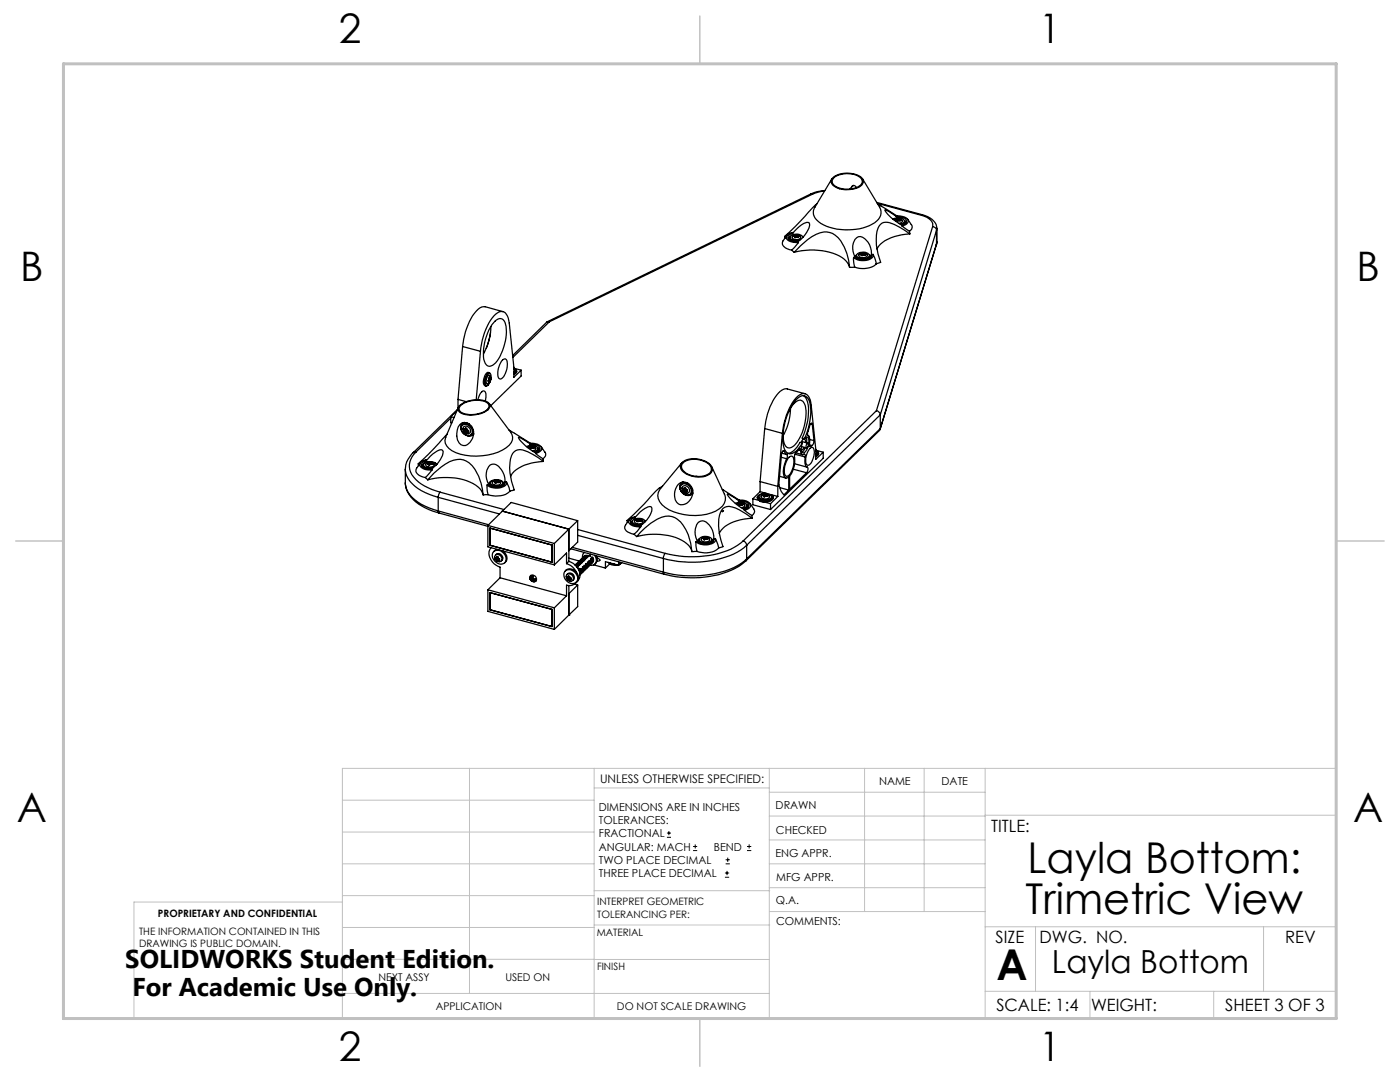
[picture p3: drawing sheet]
<svg xmlns="http://www.w3.org/2000/svg" width="279mm" height="216mm" viewBox="0 0 279 216" stroke-linecap="round" stroke-linejoin="round" font-family="sans-serif">
<g fill="none" stroke="#000" stroke-width=".2">
<path d="M133.1 167.1h.8M133.1 166.2h.8M133.5 165.8v.9M138.3 169.7h.8M138.3 168.9h.8M138.7 168.5v.8M144.7 175h.8M144.7 174.2h.8M144.8 172.4h.9M144.8 171.6h.9M145.1 173.8v.8M145.2 171.1v.9"/>
<path d="M149.1 169.7h.8M149.1 168.9h.8M149.5 168.5v.8"/>
</g>
<g fill="none" stroke="#c0c0c0" stroke-width=".2">
<path d="M68.3 159.7h50.3M93.7 153.3v44.9M118.6 153.3v49.9M118.6 157.2h34.9M153.5 153.3v49.9M153.5 158.1h43.1M172.5 153.3v28.6M184.4 153.3v28.6M196.6 153.3v49.9M68.3 180h-41.6v23.2h240v-49.9h-198.4v49.9M68.3 178.7h50.3M68.3 172.4h50.3"/>
<path d="M68.3 166h50.3M118.6 177.7h35M153.5 167.6h43.1M153.5 162.8h43.1M153.5 172.4h43.1M153.5 177.1h43.1M196.6 162.7h70.1M68.3 198.2h85.2M68.3 191.4l85.2 .1M68.3 185.1h50.3M118.6 184.6h35M153.6 181.9h43"/>
<path d="M196.6 197.8h70.1M196.6 184.9h70.1M206.7 184.9v12.9M217.5 197.8v5.4M242.2 197.8v5.4M252.2 184.9v12.9"/>
</g>
<path d="M139.7 3.2v9.5M3.1 107.9h9.6M266.7 107.9h9.5M139.7 203.2v9.6" fill="none" stroke="#c0c0c0" stroke-width=".3"/>
<path d="M12.7 12.7h254v190.5h-254z" fill="none" stroke="#c0c0c0" stroke-width=".6"/>
<g fill="none" stroke="#000" stroke-width=".25">
<path d="M161.8 38.7h.4M161.8 38.7l-52.6 25.5M162.2 38.7l-52.6 25.5M164.5 38.1l-1.2 .2-1.1 .4M164.6 38l-1.9 .3-.9 .4M166 35.7l-3.4 5.6a2.09 2.09 0 0 0 .8 3 11 11 0 0 0 11.2 .1 2.25 2.25 0 0 0 .9-3.1l-3.3-5.6M166.1 35.6a4.8 4.8 0 0 1 5.9-.1 1.26 1.26 0 0 1-.9 2 5.1 5.1 0 0 1-4.9-.6 .95 .95 0 0 1-.1-1.3zM166.4 35.5a4.5 4.5 0 0 1 5.5 .1 .95 .95 0 0 1-.4 1.5 4.6 4.6 0 0 1-5.2-.3 .94 .94 0 0 1 .1-1.3zM170 37.3a.47 .47 0 0 1 .5-.3 .47 .47 0 0 1 .4 .4M170.2 37v.1M170.3 37l-.8 .7M157 47l-.8 1.2a1.14 1.14 0 0 0 .9 1.4l.9 .3"/>
<path d="M157.7 47.2l-.3 .5M157.7 47.9l-.1-.5a1.56 1.56 0 0 0 1.8 .7M158 49.9l.5 .4M158.2 46.6l1.3-1.4a2.33 2.33 0 0 1 2-.8 1.72 1.72 0 0 1-.5 1.9l-.7 1-1.1 .9M158.2 46.6v-.1a1.02 1.02 0 0 0-1.2 1.2l.7 .5 1.6 .2M158.2 46.6l-.3 .1a.71 .71 0 0 0-.7 .8 .71 .71 0 0 0 .8 .6l1.2 .1M158.2 47.1a.85 .85 0 0 1 .9-.3 .85 .85 0 0 1 .6 .8 1.21 1.21 0 0 1-1.6-.2zM158.5 47l.1 .3M158.5 47l.2 .2M158.5 50.3a13 13 0 0 1 5.2-3.8 3.5 3.5 0 0 1 4.1 1.5 10.7 10.7 0 0 1 1.7 5.3M158.5 50.3a12.2 12.2 0 0 1 10 1.5l.7 .7 .3 .8M158.5 46.9h.1"/>
<path d="M158.5 46.9v.1M158.5 46.9v.2M158.6 47.3l.2 .1v-.1M158.6 46.9l.2 .1M158.7 47.2l-.1 .1M158.7 47.2h.2M158.7 47.2v.2M158.8 47v.2M158.8 47h.1M158.9 47v.2M159 46.8l-.4 .1M159.1 46.8l.1 .1"/>
<path d="M159.1 46.8l-.2 .2M159.1 47.1l-.2 .1M159.1 47.1h.1M159.1 46.8v.3M159.1 47l.1 .2M159.1 47l.1 .1M159.2 48.2l.1 .2M159.2 47.1h.2M159.2 46.9l.2 .2M159.2 46.9l-.1 .1M159.3 47.2l-.5 .1M159.3 48.4l-1.3 1.5"/>
<path d="M159.4 47.1l.1 .1h-.2M160.2 47.4a1.53 1.53 0 0 0-2.5 0 1.54 1.54 0 0 0 1.9 .5M160.2 47.2l.1 .1M163 40.7l-4.3 4.5-2.1 2v.4M170.4 51.4h.3M170.4 51.4l.2 1.9M170.6 53.3h-1.1M170.9 50.8l-.2 .5M171 51.5l-.1-.5a1.67 1.67 0 0 0 2.3 .5l.4-.5-.1 .5M171.1 50.6a1.78 1.78 0 0 1 2.4 .3 1.35 1.35 0 0 1-1.9 .6 .54 .54 0 0 1-.6-.2 .54 .54 0 0 1 .1-.7zM171.4 50.9a.97 .97 0 0 1 .9-.5 .97 .97 0 0 1 .8 .6 1.14 1.14 0 0 1-1.7 0v-.1M171.8 50.6l.1 .3"/>
<path d="M171.8 50.6l.2 .2M171.8 50.5h.1M171.8 50.5l-.1 .2 .1-.1M171.8 50.5v.2M171.9 50.5l.2 .1M171.9 50.9h.2M172 50.8h.2M172 50.8l-.1 .1M172 50.8v.2M172.1 50.6v.2M172.2 50.8l-.1 .1M172.2 50.8l.4 .1"/>
<path d="M172.2 50.6h-.1M172.2 50.6v.2M172.3 50.4l-.4 .1M172.3 50.4h.1M172.3 50.4l-.1 .2M172.4 50.4l.1 .1M172.4 50.7l-.2 .1M172.4 50.7h.1M172.4 50.4v.3M172.4 50.6l.1 .1M172.4 50.6v.2M172.5 50.7v.1"/>
<path d="M172.5 50.7h.2M172.5 50.5l.2 .2M172.5 50.5l-.1 .1M172.6 50.9h-.5M172.7 50.7l.1 .1-.2 .1M173.5 50.8l.3 .5M173.9 50.8a3.5 3.5 0 0 0-2.2-3.6 1.9 1.9 0 0 0-1.5 2.4l.2 1.2 .3 .6M173.9 50.8a1.04 1.04 0 0 1-1.2 1h-1.1l-.9-.4M174.2 50.8l.7 1.8M174.2 50.8h-.3M174.2 50.8a1.48 1.48 0 0 1-1.8 1.2l-1.2-.1-.8-.5M174.9 52.6a4.2 4.2 0 0 1-4.3 .7"/>
<path d="M175 40.4l9.1 2.5M175.1 40.6l8.8 2.4M175.1 40.7l3.9 2.4M178.2 43.7a1.8 1.8 0 0 1 2.3 .3 .67 .67 0 0 1-.8 .7M178.5 43.9a.94 .94 0 0 1 1.6 .3l-.2 .2-.5 .2M178.8 43.8l.1 .2M178.8 43.8l.2 .1M178.8 43.7h.1M178.8 43.7v.1M178.9 44l.2 .1M178.9 43.7h.2M179 43.3l-.2-.2a2.2 2.2 0 0 1 2.5 .9l-.3 .7-1 .4"/>
<path d="M179 43.3l-1.6-1.1-.8-.3a7.8 7.8 0 0 0 3.4 3M179 43.3l1.1 .1a.71 .71 0 0 1 .8 .6 .71 .71 0 0 1-.6 .8l-.3 .1M179 44h.2M179 43.9l-.1 .1M179 43.9v.2M179.1 43.7v.3M179.2 43.7v.3M179.2 43.7h-.1M179.3 43.6l-.4 .1M179.3 43.6l-.1 .1M179.4 43.6h.2l-.1 .2M179.4 43.8l-.2 .2"/>
<path d="M179.4 43.6h-.1M179.4 43.8l.1 .1M179.4 43.6v.2M179.5 43.8h.1M179.5 43.8v.2M179.5 43.8l.2 .1M179.6 43.7l.1 .2M179.6 44l-.5 .1M179.7 43.9v.2l-.5-.1-.1 .1M180 44.9v.2M180 45.1l1.5 1M180.5 44.7l.1-.5-.2 .3-.6 .3"/>
<path d="M180.5 44l.3 .4M181.2 43.7l.7 1.2a.92 .92 0 0 1-.4 1.2M181.5 46.1l.1 .6M181.6 46.7a12.1 12.1 0 0 0-4.7-2.4 1.9 1.9 0 0 0-1.9 1.9 11.4 11.4 0 0 0 .8 6.2l-.9 .2M181.6 46.7a8.7 8.7 0 0 0-6.2 2.4l-.4 .6M183.9 43l1.1 .4a1.68 1.68 0 0 1 1.1 1.8M184.1 42.9a3.2 3.2 0 0 1 2.9 2.7M184.1 42.9l-.2 .1M186.1 45.2a.78 .78 0 0 1 .8 .8M186.1 45.2l-11.2 36.8M186.9 48.7l-11.3 37M186.9 46l-11.2 36.8"/>
<path d="M186.9 46v2.7M187 48.3l-.1 .6v-.2M187 45.6l-.1 .4M187 48.3l-.1 .4M187 45.6v2.7M91.4 79.7l1.7 .5M91.4 79.7v1.7M92.3 69.1l3.6 1M92.3 69.1l-.9 10.6M95.4 79.8l.5-1.4a.55 .55 0 0 1 .9-.3l.2 .5-.2 1.4M95.9 70.1a12.3 12.3 0 0 1 3-7.4 1.4 1.4 0 0 1 1.5-.5 1.4 1.4 0 0 1 1 1.2l1.2 9.9v2l1.4-1.4M95.9 70.1l-.9 9.7"/>
<path d="M97.1 74.5l.3-.2 .2 .1a2.08 2.08 0 0 0-.6 2.6l-.3-.1a2.12 2.12 0 0 1 .4-2.4zM97.3 74.7l.5-.2a1.96 1.96 0 0 1-.7 2.4 1.74 1.74 0 0 1 .2-2.2zM97.4 76.9l-.4 .1M97.4 75.9l.1 .2M97.4 76h.2M97.5 76.1l.1 .1M97.5 75.9h-.1M97.5 75.9v.1M97.5 75.8l.3 .1M97.6 76v.2M97.6 76l-.1 .1M97.6 75.7l.2 .1"/>
<path d="M97.6 75.5l-.1 .4M97.6 76.2h.2M97.7 75.6h.1M97.7 75.6h-.1M97.7 75.6h.2M97.8 76.2h-.2M97.8 75.4l.1 .1M97.8 75.4v-.2l-.2 .3M97.8 76.1v.1M97.8 75.4v.1M97.8 75.9v.2M97.8 75.5h-.2l.2 .1"/>
<path d="M97.8 75.5v.1M97.8 75.8v.1M97.9 66.4l-.9 3.1M97.9 75.5l-.2-.6a1.08 1.08 0 0 0-.4 1.7l.4-.4M97.9 75.7l-.1 .5M97.9 75.7l-.1 .4M97.9 75.4v.3M97.9 75.5l-.1 .1M97.9 75.7l-.1 .1M98 65.2a11 11 0 0 1-1.5 5.4M98.8 64.1a1.14 1.14 0 0 1 1.3-.5 1.14 1.14 0 0 1 .8 1.1 9.9 9.9 0 0 1-2.3 8 1.06 1.06 0 0 1-1.1 .4 1.06 1.06 0 0 1-.8-1 9.6 9.6 0 0 1 2.1-8zM100.3 71.8a.49 .49 0 0 1 .8 .1 3.9 3.9 0 0 1-1 3.7 .59 .59 0 0 1-.7-.2 .59 .59 0 0 1-.1-.6 4.6 4.6 0 0 1 1-3z"/>
<path d="M100.4 62.2l-3.7-1a2.36 2.36 0 0 0-2 1.3 13.8 13.8 0 0 0-2.4 6.6M102.6 74.3a.45 .45 0 0 0 0-.8l.1 .1a.48 .48 0 0 1 .2 .4 .48 .48 0 0 1-.3 .4M102.6 73.5a.62 .62 0 0 1 .5 .6 .62 .62 0 0 1-.5 .6M102.6 73.5l1.4 .4M102.6 73.5v.1M102.7 73.7l.4 .5M102.9 74l-.1 .4-.2 .2M104 73.9v1.1l-6.1 6M109.6 64.2l-.5 .1-6.8 6.6M109.6 64.2l-7.3 7.1M160.3 79a3.3 3.3 0 0 1 1.1 3 14.3 14.3 0 0 1-1.3 5.4l.4 .2M160.7 78.6l-3.6-1a2.71 2.71 0 0 0-2.5 1.8 14.4 14.4 0 0 0-2 6.1"/>
<path d="M80.9 96.4a5.6 5.6 0 0 0 3.3 4.6l1.5 .7 1.9 .7M80.9 93.6a5.2 5.2 0 0 0 3.2 4.3l1.6 .7 1.8 .6M80.9 93.6v2.7a4.8 4.8 0 0 0 2.5 3.9l2.3 1.2 1.8 .6M82.5 90.3l-.7 .8a3.9 3.9 0 0 0-.9 2.5M83 90.2a3.5 3.5 0 0 0 0 5.5l1.7 1.2 1.4 .7 1.7 .6M83 90.2l-.5 .1M83.9 92.4l-.8 1.2a1.12 1.12 0 0 0 .9 1.4l.9 .3M84.5 92.8v.5M84.5 92.6l-.3 .5M84.7 92.4l-.1 .1a.59 .59 0 0 0 0 .7 .59 .59 0 0 0 .6 .3h1.1M84.9 95.3l.5 .4M85.1 92l1.3-1.4a3 3 0 0 1 1.8-.9l.1 .2a1.72 1.72 0 0 1-.4 1.8l-.7 1-1.2 .9"/>
<path d="M85.1 92l-.1-.2a1.26 1.26 0 0 0-1.2 1 2.15 2.15 0 0 0 2.4 1M85.1 92l-.4 .1a.65 .65 0 0 0-.6 .6 .65 .65 0 0 0 .5 .6l1.4 .3M85.1 92.5a.85 .85 0 0 1 .9-.3 .85 .85 0 0 1 .6 .7 1.02 1.02 0 0 1-1.7-.3zM85.3 92.4l.2 .2M85.3 92.4l.3 .1M85.4 95.7a10.2 10.2 0 0 1 5.9-4 3.6 3.6 0 0 1 3.5 2 11.1 11.1 0 0 1 1.6 5M85.4 95.7a11.9 11.9 0 0 1 10 1.5 2.83 2.83 0 0 1 1 1.5M85.4 92.3h.1M85.4 92.3l-.2 .1h.1M85.4 92.3v.1M85.4 92.3l.3 .1M85.5 92.6l.2 .1"/>
<path d="M85.6 92.6h.2M85.6 92.5l-.1 .1M85.6 92.5v.2M85.7 92.4v.2M85.8 92.6h.3M85.8 92.3v.3M85.8 92.3l-.1 .1M85.9 92.2l-.5 .1M85.9 92.2h.1M85.9 92.2l-.1 .1M85.9 92.2l.2 .1M85.9 92.5h.1"/>
<path d="M85.9 92.5l-.2 .2M85.9 92.2v.3M86 92.4v.1M86 92.4v.2M86 93.6l.2 .2M86 92.5v.1M86 92.5h.3M86.1 92.3l.2 .2M86.1 92.3l-.1 .1M86.1 92.6l-.4 .1M86.2 93.8l-1.3 1.5M86.3 92.5l.1 .1h-.3"/>
<path d="M86.8 92.4l.3 .3M87.1 92.8a1.36 1.36 0 0 0-1.9-.6 .59 .59 0 0 0-.7 .5 .59 .59 0 0 0 .7 .6h1.3M87.1 92.6l.1 .1M87.5 99.2v2.8M87.5 99.2l12.2 3.4M87.8 98.2l-.2 .5-.1 .5M87.8 98.2l12.8 3.5M89.2 86.6l-3.7 4-2 1.9v.4M90 83.1v1.2l.2 .1M90 83.1l.6 .2M90 83.4l-7 6.8M91.2 81.9l-1.2 1.2"/>
<path d="M91.3 81.7l-8.8 8.6M91.8 84.7a1.64 1.64 0 0 1 2.7 1.1 2.43 2.43 0 0 1-2.1 3.1 2.39 2.39 0 0 1-1.1-3.1zM91.8 80.9a5.5 5.5 0 0 1 5.6-.6 .94 .94 0 0 1 .4 .9 .94 .94 0 0 1-.7 .8 5.7 5.7 0 0 1-5.3 .3 .87 .87 0 0 1 0-1.4zM92 80.9a5 5 0 0 1 5.4-.4 .91 .91 0 0 1-.4 1.5 5.1 5.1 0 0 1-5.2 .1 .79 .79 0 0 1 .2-1.2zM92.2 84.9a1.3 1.3 0 0 1 1.6 .2 1.3 1.3 0 0 1 .2 1.6 1.35 1.35 0 0 1-1.5-.2 1.35 1.35 0 0 1-.3-1.6zM92.3 84.8a1.4 1.4 0 0 0 .1 1.7 1.4 1.4 0 0 0 1.7 .2M92.3 84.8a1.4 1.4 0 0 1 1.6 .2 1.4 1.4 0 0 1 .2 1.7M92.4 85.6a.97 .97 0 0 0 1.1 .9M92.4 85.6a.74 .74 0 0 1 .7-.6 .74 .74 0 0 1 .7 .6 .61 .61 0 0 1-.3 1M92.4 85.5v.1M92.5 85.9h.1M92.6 85.9l.3 .4"/>
<path d="M92.6 85.7l-.1 .2M92.6 85.9l.2 .1M92.6 85.8l.4 .1M92.6 85.7v.1M92.6 85.8l-.1 .1M92.7 84.3a1.07 1.07 0 0 0-.7 1.5M92.8 86l.1 .1M92.9 85.5l-.3 .2M92.9 86.1v.3M92.9 86.4h.2M93 85.9h.1M93 85.9l-.2 .1"/>
<path d="M93 86.3h.1M93 85.4l-.2 .4-.2-.1M93 85.9v.4M93 85.9l-.1 .2M93 86.3l-.1 .1M93.1 85.6l.3 .3M93.1 85.6v-.1l-.2-.1v.3M93.1 85.6v.2l.3 .1M93.1 86.1v.3M93.2 86.1h.2M93.2 86.1h-.1M93.3 86h.2"/>
<path d="M93.3 86l-.2 .1M93.3 86l-.1 .1M93.4 86.1l-.3 .3M93.4 85.9l.1 .3-.1-.1M93.7 84.6h-.1a1.01 1.01 0 0 0-1.3 .2M94.5 86.1l-.1 .4-.3 .2M94.5 86.6v.1a1.1 1.1 0 0 1-1.2 .3M97.2 96.8v1.1l.2 .8M97.4 98.7h-1M97.6 96.7l-.4 .1M97.6 80.5l4.3 5.8a2.06 2.06 0 0 1-.9 3.1 11.6 11.6 0 0 1-10.8 .5 2 2 0 0 1-1.2-2.6l2.5-6M97.7 96.4l.1 .5"/>
<path d="M97.8 96.2l-.3 .5M97.9 96.2a1.78 1.78 0 0 1 2.5 .1 1.43 1.43 0 0 1-2.2 .5 .51 .51 0 0 1-.3-.6zM98 96a.46 .46 0 0 0-.3 .4 .46 .46 0 0 0 .2 .4 2.04 2.04 0 0 0 2.5-.2v-.4l-.3-.2M98.4 96.1a.98 .98 0 0 1 1.5 .3 1.1 1.1 0 0 1-1.7 0zM98.6 96l.2 .2M98.6 96l.3 .1M98.7 95.9l-.2 .1h.1M98.7 95.9v.1M98.7 95.9h.1M98.7 95.9l.3 .1M98.9 96.1l-.2 .2h.3M98.9 96.2h.1"/>
<path d="M98.9 96.1v.3M99 96h.1M99 96v.2M99.1 96.2h.3M99.1 96.2h-.1M99.1 96v.2M99.2 95.8l-.5 .1M99.2 95.8l.2 .1M99.2 95.8l-.1 .2M99.2 96.1h.1M99.2 96.1l-.2 .2M99.2 95.8v.3"/>
<path d="M99.3 96v.1M99.3 96v.2M99.3 96.1v.1M99.3 96.1h.3M99.4 95.9l.2 .2M99.4 96.2l-.4 .1M99.4 95.9h.1M99.4 95.9l-.1 .1M99.6 96.1l-.1 .2-.1-.1M100.4 96.2l.2 .5M100.4 96.4l-.1 .5M100.8 96.2a3.6 3.6 0 0 0-2.2-3.6h-.4a2.62 2.62 0 0 0-.9 3.6l.3 .5"/>
<path d="M100.8 96.2a1.51 1.51 0 0 1-2 1l-.7-.2-.5-.3M101.1 96.1l.5 1.2 .1 .7M101.1 96.1l-.3 .1M101.1 96.1a.98 .98 0 0 1-1 1.2 3.1 3.1 0 0 1-2.9-.5M101.6 85.8l4.3 2.7M101.7 98a4.2 4.2 0 0 1-4.3 .7M105.1 89.1a1.87 1.87 0 0 1 2.3 .3 .67 .67 0 0 1-.9 .7M105.3 89.3a.96 .96 0 0 1 1.7 .2l-.2 .3-.6 .2M105.6 89.2l.2 .2M105.6 89.2l.3 .1M105.7 89.1l-.1 .1M105.7 89.1v.1"/>
<path d="M105.8 89l-.1 .1M105.8 89l.2 .1M105.8 88.7l-.1-.2a2.15 2.15 0 0 1 2.4 .9 1.29 1.29 0 0 1-1.2 1.1M105.8 88.7l-1.8-1.3-.5-.1a8.1 8.1 0 0 0 3.4 3M105.8 88.7l1.2 .1a.71 .71 0 0 1 .8 .6 .71 .71 0 0 1-.6 .8l-.3 .1M105.9 89.4h.1M105.9 89.3l-.1 .1M105.9 89.3v.2M106 89.4h.4M106 89.1h.1M106 89.1v.3M106.1 89.1v.3l.2-.2"/>
<path d="M106.1 89.4l-.2 .1-.1-.1M106.2 89h-.4M106.2 89h.1M106.2 89l-.1 .1M106.3 89h.1M106.3 89.2h.1M106.3 89v.2M106.3 89.1l.1 .1M106.3 89.1v.3M106.4 89.2v.2M106.4 89.2l.2 .1M106.4 89l.2 .3"/>
<path d="M106.4 89.4l-.4 .1M106.4 89l-.1 .1M106.6 89.3l-.1 .2-.1-.1M106.9 90.3v.2M106.9 90.5l1.5 1M107.4 90.1l.1-.5a.72 .72 0 0 1-.8 .6M107.4 89.4l.3 .5M108 89.1l.8 1.1a.95 .95 0 0 1-.4 1.3M108.4 91.5v.6M108.4 92.1a11.3 11.3 0 0 0-4.6-2.4 1.98 1.98 0 0 0-1.9 1.9 10.3 10.3 0 0 0 .7 6.2l-.9 .2M108.4 92.1a8.5 8.5 0 0 0-6.2 2.4l-.3 .6M132.2 97a9.6 9.6 0 0 0-2.9 2.8l-4.2 4.1 .1 .3"/>
<path d="M135.4 96.6a1.83 1.83 0 0 1 2.1 0 1.83 1.83 0 0 1 .8 2 2.23 2.23 0 0 1-2.9 1.9 2.79 2.79 0 0 1 0-3.9zM135.9 96.8a1.3 1.3 0 0 1 1.6 .2 1.3 1.3 0 0 1 .2 1.6 1.35 1.35 0 0 1-1.5-.2 1.35 1.35 0 0 1-.3-1.6zM136 96.7a1.39 1.39 0 0 0 .1 1.7 1.39 1.39 0 0 0 1.7 .2M136 96.7a1.4 1.4 0 0 1 1.6 .2 1.4 1.4 0 0 1 .2 1.7M136.1 92.4l-4.3 5.1a2.24 2.24 0 0 0 .3 3.2 10.6 10.6 0 0 0 8.9 1.9 4.5 4.5 0 0 0 3.7-2.7l-.1-1.2-2.5-5.5M136.1 97.4a.84 .84 0 0 0 .5 .9 .84 .84 0 0 0 1-.3 .88 .88 0 0 0-.4-.9 .88 .88 0 0 0-1.1 .1v.3M136.2 92.3a4.6 4.6 0 0 1 5.8 .7 1.43 1.43 0 0 1-1.2 2 4.9 4.9 0 0 1-4.8-1.3 1.11 1.11 0 0 1 .2-1.4zM136.2 97.8h.1M136.3 97.8l.3 .4M136.3 97.6l-.1 .2M136.3 97.6h.3M136.3 97.8l.2 .1"/>
<path d="M136.3 92.3a4.3 4.3 0 0 1 5.4 .7 1.31 1.31 0 0 1-1.1 1.9 4.1 4.1 0 0 1-4.5-1.4 1.03 1.03 0 0 1 .2-1.2zM136.3 97.6l.4 .1M136.3 97.6h.1M136.4 96.1a1.09 1.09 0 0 0-.7 1.6M136.5 97.9l.1 .1M136.6 97.4l-.3 .2M136.6 98v.2M136.6 98.2h.2M136.7 97.7v.1M136.7 97.7l-.2 .2M136.7 98.1h.1M136.7 97.3l-.1 .3"/>
<path d="M136.7 97.8v.3M136.7 97.8l-.1 .2M136.7 98.1l-.1 .1M136.8 97.5l.3 .3M136.8 97.5v-.1l-.2-.1v.3M136.8 97.5v.2l.3 .1M136.8 98v.2M136.9 98h.2M136.9 98h-.1M137.1 97.8l.1 .1M137.1 97.8l-.3 .2M137.1 97.8l-.2 .2"/>
<path d="M137.1 98l-.3 .2M137.1 97.8v.2M137.4 96.5l-.7-.2-.5 .1-.2 .3M138.2 97.5v.6l-.4 .5M138.3 98.4l-.2 .2a1.2 1.2 0 0 1-1.3 .2M138.9 95l.3 .1M144.1 97.6l3.5 2.2M147.5 100l-.1-.2a2.21 2.21 0 0 1 2.4 1 1.21 1.21 0 0 1-1.2 1M147.5 100l-1.7-1.2-.7-.2a9.2 9.2 0 0 0 3.4 3M147.5 100l1.5 .2a.65 .65 0 0 1 .5 .7 .65 .65 0 0 1-.6 .6l-.4 .1M150.2 99.5l1.5 .4M150.2 99.5v1.2l3.6 1"/>
<path d="M151.4 99.2a1.69 1.69 0 0 0 2.3 .5l.4-.5a.8 .8 0 0 1-1 .9 1.21 1.21 0 0 1-1.7-.9zM151.5 98.9l-.4 .5M151.7 98.8a1.78 1.78 0 0 1 2.3 .2 1.12 1.12 0 0 1-1.5 .8l-.6-.2a.47 .47 0 0 1-.4-.4 .47 .47 0 0 1 .2-.4zM151.7 99.9v.1l.7 .2v-.1M151.7 98.1l1.4 .4a1.5 1.5 0 0 0-2 .9l.6 .5M151.7 96.1l3.5 .9M151.7 96.1v2M151.7 98.1l-1.5 1.4M152 98.8a1.01 1.01 0 0 1 1.6 .3 1.1 1.1 0 0 1-1.7 .1zM152.3 98.8l.1 .2M152.3 98.8l.2 .1M152.3 98.7h.1"/>
<path d="M152.3 98.7v.1M152.4 99v.1h.2l.2-.1h.3M152.4 98.7h.2M152.5 99h.1M152.5 98.9l-.1 .1M152.5 98.9v.2M152.6 98.7h.1M152.6 98.7v.3M152.6 85.5l3.5 1M152.6 85.5l-.9 10.6M152.7 99h-.1M152.7 98.7v.3"/>
<path d="M152.8 98.6l-.4 .1M152.8 98.6l-.1 .1M152.9 98.6h.2M152.9 98.6h-.1M152.9 98.8l-.2 .2M152.9 98.8h.1M152.9 98.6v.2M153 98.7v.1M153 98.7v.3M153 98.8v.2M153 98.8l.2 .1M153.1 98.6l.1 .3"/>
<path d="M153.1 99l-.5 .1M153.1 98.6l-.1 .1M153.2 98.9v.2l-.1-.1M154 98.9l.3 .5M155.2 99.1l-1.4-.4a.62 .62 0 0 1 .5 .6 .62 .62 0 0 1-.5 .6l-.7 .2h-.7M155.2 99.1l-1.4 1.4M155.2 97v2.1M155.6 95l1.2 .4M155.6 97.3l1.8 .5M155.9 91.2l1.1 .3M156 90.4l1 .3M156.1 86.5a12.8 12.8 0 0 1 3.1-7.4 1.4 1.4 0 0 1 1.5-.5 1.4 1.4 0 0 1 1 1.2l1.1 9.8v2.1l1.5-1.5"/>
<path d="M156.1 86.5l-.9 10.5M156.3 90h.2M156.5 90l.5 .7M156.5 90l-.3 .1-.2 .5-.6 6a3.3 3.3 0 0 0 1.1 2.1l.9-.9M157 91.5a4.1 4.1 0 0 0-.4 3.8 .57 .57 0 0 0 .8-.1v2.6M157 90.7l.1 .1-.1 .7M157.4 82.2a3.6 3.6 0 0 1 2.3-2.4 1.96 1.96 0 0 1 1.2 2.2 10.2 10.2 0 0 1-2.5 7 1.08 1.08 0 0 1-1.1 .4 1.08 1.08 0 0 1-.8-1l-.2-1.4 .1-1.1M157.5 91.2a.49 .49 0 0 1 .8 .1 3.9 3.9 0 0 1-1 3.7h-.2a.92 .92 0 0 1-.6-1.2l.4-1.7zM157.8 81.5a11 11 0 0 1-1.5 5.4M158.3 93.6l2.7 .7M158.6 92.5l2.5 .7M158.6 90.6l2.1 .6"/>
<path d="M158.8 90.3l1.4 .4M159.4 89.8l.3 .1M159.6 89.6h.1M159.7 89.6v.3M159.7 89.6h-.2l-.4 .5a1.39 1.39 0 0 0-.5 1.6 5.5 5.5 0 0 1-1 3.3v2.6l3.4-3.3M159.7 89.9l.2 .7 .3 .1h.5v.5M159.9 88.3l.5-.7 .3 .2 .1 .5M159.9 89.1l1.1 .3M160 88.1l1.2 .3M160.1 88.4l-.2 1.4a.51 .51 0 0 0 .4 .6l.6-.4 .4-.9M160.1 88.4l-.4-.1a3.4 3.4 0 0 1-2.5 2.2M160.5 89.3l-.3 .3-.3 .1"/>
<path d="M160.5 87.6a.49 .49 0 0 1 .7-.3l.2 .6-.1 .9M160.5 87.6a11.6 11.6 0 0 0 1-7.6 1.34 1.34 0 0 0-1.1-1.1 1.34 1.34 0 0 0-1.4 .8 11.7 11.7 0 0 0-2.4 9.9 1.26 1.26 0 0 0 .9 1 1.26 1.26 0 0 0 1.3-.5l1.3-1.7M160.7 91.2a2.02 2.02 0 0 0 .3 2h.1M160.7 89.3l-.3 .6-.3 .3M160.9 87.2l.1 1.2M161.1 88.5l.2-.1 .1 .6-.4 .4-.1-.1v-.4zM161.1 93.2a1.07 1.07 0 0 1-.1 1.1M161.5 88.8l.6 .1M161.6 89h.2M161.6 87.7l.9 .2M161.6 89.5l.4-.2a1.03 1.03 0 0 1 .5 1.3 2.71 2.71 0 0 1-1.2 2.3 .99 .99 0 0 1-.5-1.4l.3-1.2zM161.7 84.6l.4 .1"/>
<path d="M162.1 88.9l-.3 .1M162.1 84.7l-.2-.2a3.8 3.8 0 0 0-.7 2.3l.3 .5v1.4l.1 .3h.2M162.1 84.7l.4 3.2M162.5 87.9l-.2 .6-.2 .4M162.8 90.7a.4 .4 0 0 0 .3-.4 .4 .4 0 0 0-.3-.4 .46 .46 0 0 1 .3 .5 .46 .46 0 0 1-.3 .4M162.9 89.9a.65 .65 0 0 1 .5 .6 .65 .65 0 0 1-.6 .6M162.9 89.9l1.4 .3M162.9 89.9h.1M163 90.1l.4 .4M163.1 90.3v.5l-.3 .3M164.3 90.2v1.2l-10.5 10.3M174.9 82a.92 .92 0 0 1 .8 .8"/>
<path d="M174.9 82l-26.6 25.9M175.7 85.5l-.2 .4-26.6 26M175.7 82.8l-26.7 26M175.7 82.8v2.7M175.7 85.5l-26.7 26M87.5 102l.1 .4M87.5 102l10 2.7M87.6 102.4l9.8 2.6M97.4 104.8l13.2 3.6M97.4 104.8v4.3l13.2 3.6M97.4 117.7v4.3l13.2 3.6M97.4 117.7l13.2 3.6"/>
<path d="M97.8 105.4l12.4 3.4v3.4l-12.4-3.4zM97.8 118.3l12.4 3.3v3.4l-12.4-3.3zM98 109.3a2.37 2.37 0 0 0 1 3.4l.8 .5v2.1M98.5 110.1a1.64 1.64 0 0 1 1.9 .2 1.64 1.64 0 0 1 .4 2 1.63 1.63 0 0 1-2-.3 1.63 1.63 0 0 1-.3-1.9zM98.8 111.5l.3 .2M98.9 110.8a.82 .82 0 0 1 1 .1 .82 .82 0 0 1 0 1.1 .86 .86 0 0 1-.9-.2 .86 .86 0 0 1-.1-1zM98.9 110.8a.81 .81 0 0 1 1.2 0 .81 .81 0 0 1-.1 1.1M99 111.4l-.2 .1M99.1 111.4a.18 .18 0 0 1 0-.3 .18 .18 0 0 1 .3 .1 .18 .18 0 0 1 0 .2v.1a.18 .18 0 0 1 .3 .2 .17 .17 0 0 1-.3 .1M99.1 111.4l-.3-.1v.2M99.1 111.7v.2M99.1 111.4h.2"/>
<path d="M99.2 109.6l-.7 .5M99.3 111.1l-.2 .3M99.3 111.4v.3M99.3 111.7h.1M99.3 111.4l-.2 .3M99.3 111.7l-.2 .2M99.4 111.8v.2l-.3-.1M99.7 111.5l-.3 .3M99.8 115.3l13.3 3.6M99.8 115.3l-2.4 2.4M100.3 102h.1M100.3 102l1.7-1.7 13.3 3.6"/>
<path d="M100.3 102l13.2 3.6M100.3 102l-2.9 2.8M100.4 109.9a1.45 1.45 0 0 1 .3 2.4M105.8 115.5l.4 .5M105.8 115.5a.6 .6 0 0 1 .3-.8 .6 .6 0 0 1 .8 .3 .6 .6 0 0 1 .1 .9 .6 .6 0 0 1-.8 .1M105.8 115.5l.2 .2M105.9 115.3v.1M105.9 115.4l.4 .1M105.9 115.4l-.1 .1M105.9 114.8v.1M106 115.7l.2 .3M106 115.4l.2-.5 .3 .1-.2 .5h.6v.3h-.6"/>
<path d="M106 115.4l-.2-.2v.3M106.3 115v.2l-.3 .2M106.3 115.5v.4M106.3 115.9h.1M106.3 115.9l-.1 .1M106.3 115.5l-.3 .2M106.3 115.8l.2 .3-.3-.1M106.9 115.7l-.3-.1-.3 .2M107 115.9v.1M110.6 108.4v4.3M112.7 114a1.63 1.63 0 0 1 2 .2 1.63 1.63 0 0 1 .3 1.9 1.63 1.63 0 0 1-1.9-.2 1.63 1.63 0 0 1-.4-1.9zM112.8 113.9a1.59 1.59 0 0 1 1.7-.2 1.59 1.59 0 0 1 1 1.4 1.92 1.92 0 0 1-2.4 1.7v2.1"/>
<path d="M113.1 112.5a3.2 3.2 0 0 1 1.9 1.7M113.1 112.5v-2.2l-2.5 2.4M113.1 118.9l-2.5 2.4M113.1 114.7a.84 .84 0 0 1 1.1 .1 .84 .84 0 0 1 0 1.1 .87 .87 0 0 1-1-.2 .87 .87 0 0 1-.1-1zM113.1 115.4l.2 .1M113.1 114.7a.83 .83 0 0 1 1.3-.1 .83 .83 0 0 1-.1 1.2M113.3 115.3l-.2 .1M113.3 115.3a.2 .2 0 0 1 .1-.3 .2 .2 0 0 1 .3 .1 .2 .2 0 0 1-.1 .3 .2 .2 0 0 1 .3 0 .2 .2 0 0 1 0 .2 .2 .2 0 0 1-.3 0M113.3 115.3l-.2-.2v.3M113.3 115.5l.1 .3M113.4 115.3h.2M113.5 112a2.88 2.88 0 0 1 2.1 3.5l-.8 .9"/>
<path d="M113.5 111.4l2.1 .5M113.5 105.6v6.4M113.5 116.8v5.9M113.5 112l-.4 .5M113.5 105.6l-2.9 2.8M113.6 115l-.3 .3M113.6 115.3v.3M113.6 115.6h.1M113.6 115.3l-.3 .2M113.6 115.6l-.2 .2M113.6 115.6l.1 .3-.3-.1M113.9 109.5l18.6 5.1"/>
<path d="M114 115.4l-.4 .2M114.2 109.2l18.2 5M114.6 116.6l.7 .1M114.9 112.9l.5 .1M115.1 112.6v.2M115.1 112.9l.1 .3 .2-.2M115.1 113.2l.6 .3M115.2 112.6v.2M115.3 113v.1M115.3 103.9l-1.8 1.7M115.3 103.9v4.3l-1.8 1.7M115.3 116.7v4.3l-1.8 1.7"/>
<path d="M115.3 116.7l-1.8 1.8M115.3 105.7l17.5 4.7M115.3 106.8l17.1 4.6M115.4 112.3v.1M115.4 112.6l.1 .3M115.6 112.3l-.1 .2M115.6 112.6v.1M115.7 113.5l-.2 .2M115.7 113.5l.2 .7M115.7 112.7l-.2 .2M115.7 112v.1M115.7 112.7a.59 .59 0 0 0-.8 0"/>
<path d="M115.8 112.3l.1 .2M115.8 114.5h.1M115.9 113.7l.1 .1M115.9 111.9v.2M115.9 114l.1 .1M115.9 113.5l.1 .6-.3 .4M115.9 114.2h.1M115.9 112l.3 .1M115.9 113.5l.2 .6-.4 .6M115.9 114.3h.1M115.9 112.3l.1 .1M115.9 114.2l-.2 .2"/>
<path d="M115.9 114.2l-.2 .4M116 111.8l.2-.2 .6 .1-.3 .2M116 113.7l-.2 .1M116 113.7h.3M116.1 112.4l-.3 .2-.5-.2-.4 .2-.1 .2 .7 .1M116.1 111.7v.1M116.1 111.9l.1 .3M116.1 112.4l-.6-.1-.2 .1M116.1 113.8h.2M116.1 114.2h.1M116.2 113.4l.1 .1M116.2 113.1l.3 .8-.5 .5"/>
<path d="M116.2 111.6v.2M116.2 113.2a.9 .9 0 0 1-.1 1M116.2 112l.1 .1M116.3 114h-.2M116.3 113.3l-.3 .3M116.3 111.6l.2 .3a.69 .69 0 0 0-1.1 .2M116.4 112l-.3 .3-.2-.2a.59 .59 0 0 0-.8 .4M116.4 113.3l.3 .1M116.4 112l-.5-.1-.3 .2M116.4 111.3v.1M116.4 113.5h.3M116.5 111.6l.1 .3"/>
<path d="M116.5 110.3l-.3 1M116.5 113.1h.2M116.6 112.8a.87 .87 0 0 1-.1 1.1v-.1M116.6 111.3v.2M116.6 112.8l.2 .6-.4 .7M116.6 113.7h-.1M116.6 111.6v.2M116.6 113l-.3 .3M116.7 113l.3 .1M116.8 113.2h.2M116.8 111.6l-.3-.1a.59 .59 0 0 0-.7 .3M116.8 113.5h.1"/>
<path d="M116.9 112.8h.1M116.9 112.5l.2 .8-.4 .4M116.9 112.5a.98 .98 0 0 1-.1 1.1M116.9 113.3l-.1 .1M116.9 112.7l-.2 .3M117.1 112.7h.2M117.1 111.4l-.3 .2M117.1 111.4a.59 .59 0 0 0-.8 0M117.1 112.9h.2M117.1 113.2a1.02 1.02 0 0 0 .2-1.1l.1 .4v.4l-.3 .5M117.1 113.2h.1M117.1 112.5l.2 .1"/>
<path d="M117.2 111l-.1 .2M117.2 112.4l.1 .1M117.3 113h-.2M117.3 111v.2M117.3 112.4l-.3 .2M117.4 112.4h.3M117.4 111l-.2 .3-.4-.2a.59 .59 0 0 0-.7 .4M117.4 110.9a.7 .7 0 0 1 .7 .9M117.4 111.1l-.5-.2-.3 .2M117.4 112.9h.1M117.4 112.5h.3M117.5 110.9l-.3-.1a.59 .59 0 0 0-.7 .4"/>
<path d="M117.6 111.8l.2 .6-.1 .4-.3 .3M117.6 111.9a.9 .9 0 0 1-.2 1M117.6 112.7h-.2M117.6 112l-.3 .3M117.8 110.6v.1M117.9 111.8h.1M117.9 111.5a.87 .87 0 0 1-.1 1.1v-.1M117.9 112.4h-.1M118.1 111.8h.1M118.1 111.8l-.4 .1h.3M118.1 111.5l-.1 .2M118.3 111.2a.98 .98 0 0 1-.2 1.1"/>
<path d="M118.3 111.2l.1 .3v.5l-.4 .4M118.5 112.7l2.3 .6M118.7 110.8a1.14 1.14 0 0 1 .2 1.4 1.14 1.14 0 0 1-1.2 .6l.4-.5-.2-.8M119 110.9l.1 .1a1.2 1.2 0 0 1-.4 1.5M119.1 111.3a.49 .49 0 0 1 .5 .6l-.5 .1M121.4 112.2a1.71 1.71 0 0 0 1.9 .5M121.7 112.5l-.9 .8M121.7 112.3l.9 .3M123.5 112.1v.7M123.5 112.8l-2.7-.7v1.2M124 112.3l-.5 .5M124.1 112.3l-.4 .3"/>
<path d="M125.6 103.7l-.8 1.2a1.06 1.06 0 0 0 .9 1.4l.8 .3M126.2 103.9l-.3 .5M126.2 104.7l-.1-.6a1.56 1.56 0 0 0 1.9 .7M126.5 106.6l.6 .5M126.8 103.3l1.4-1.5a2.02 2.02 0 0 1 1.7-.7 1.33 1.33 0 0 1-.1 1.6l-.7 1-1.4 1.2M126.8 103.3l-.1-.1a1.2 1.2 0 0 0-1.3 1 2.2 2.2 0 0 0 2.5 .9M126.8 103.3a.78 .78 0 0 0-.8 .4 .78 .78 0 0 0 0 .8l.6 .3 1.1 .1M126.8 103.8a.94 .94 0 0 1 1.5 .3 1.08 1.08 0 0 1-1.7 0zM127 103.8l.1 .2M127 103.8l.3 .1M127 103.6h.1M127 103.6v.2"/>
<path d="M127.1 107.1a11.2 11.2 0 0 1 5.7-4.1 3.5 3.5 0 0 1 3.5 1.8 9.8 9.8 0 0 1 1.8 5.3M127.1 107.1a12.6 12.6 0 0 1 9.5 1 3.1 3.1 0 0 1 1.5 2M127.1 103.6l.3 .1M127.3 103.9l.1 .1M127.3 103.9l-.2 .1M127.3 103.9v.2M127.4 103.7v.3M127.5 103.6v.3M127.5 103.6l-.1 .1M127.5 103.9l-.2 .2-.2-.1M127.6 103.5l-.5 .1M127.6 103.5h.1"/>
<path d="M127.6 103.5l-.1 .1M127.6 103.5l.2 .1M127.6 103.8l-.1 .1M127.6 103.8h.1M127.6 103.5v.3M127.7 103.7v.2M127.7 103.7v.1M127.7 104.9l.2 .2M127.7 103.8h.3M127.8 103.6l.2 .2M127.8 104h-.4M127.8 103.6h.1"/>
<path d="M127.8 103.6l-.1 .1M127.9 105.1l-1.4 1.5M128 103.8l-.1 .2h-.5M128.8 104.1a1.61 1.61 0 0 0-2.5-.2 .76 .76 0 0 0 .9 .8l1-.1M128.8 103.9v.1M132.4 114.2l.1 .4M132.4 111.4v2.8M132.8 110.4l-.4 .6v.4M138.9 108.1l.2 1.9M139.1 110l-1 .1M139.2 108.1h-.3M139.5 107.6l-.3 .4"/>
<path d="M139.5 108.3l-.1-.5a1.7 1.7 0 0 0 2.7 0l-.1 .5M139.7 107.4a1.78 1.78 0 0 1 2.3 .2 1.32 1.32 0 0 1-1.8 .7 .62 .62 0 0 1-.6-.8zM140.1 107.4a.96 .96 0 0 1 1.5 .3 1.14 1.14 0 0 1-1.7 0zM140.3 107.4l.1 .2M140.3 107.4l.2 .1M140.3 107.2h.1M140.3 107.2v.2M140.4 107.6h.3M140.4 107.2l.3 .1M140.5 107.5l.2 .1M140.5 107.5l-.1 .1M140.5 107.5v.2"/>
<path d="M140.7 107.3h.1M140.7 107.3v.3M140.8 107.5l-.1 .1M140.8 107.3v.2M140.9 107.2h-.5M140.9 107.2l-.1 .1M140.9 107.1l.2 .1M140.9 107.1v.1M140.9 107.1l.1 .4M141 107.4l-.2 .1M141 107.4v.2M141 107.4l.3 .1"/>
<path d="M141.1 107.2l.2 .3M141.1 107.6h-.4M141.1 107.2l-.1 .2M141.3 107.5l-.1 .1h-.1M142.1 107.6l.2 .4M142.5 107.6a3.6 3.6 0 0 0-2-3.6 1.43 1.43 0 0 0-1.7 1.5 3.6 3.6 0 0 0 .4 2.6M142.5 107.6a1.51 1.51 0 0 1-2 .9l-.8-.1-.5-.3M142.8 107.5l.6 1.8M142.8 107.5l-.3 .1M142.8 107.5a.99 .99 0 0 1-1.1 1.1 3.2 3.2 0 0 1-2.8-.5M143.4 109.3a4.2 4.2 0 0 1-4.3 .7M144.1 102.1l.3-.2z"/>
<path d="M146.8 100.4a1.87 1.87 0 0 1 2.2 .4l-.1 .3-.7 .4M147 100.6a.97 .97 0 0 1 1.7 .3l-.3 .2-.5 .2M147.3 100.5l.2 .2M147.3 100.5l.3 .1M147.4 100.4h.1M147.4 100.4l-.2 .1h.1M147.4 100.4v.1M147.4 100.4h.2M147.5 100.7l-.1 .1h.3M147.6 100.7h.1M147.6 100.6l-.1 .1M147.6 100.6v.3"/>
<path d="M147.6 100.4h.2M147.6 100.4v.3M147.8 100.7h.3M147.8 100.7h-.2M147.8 100.4v.3M147.9 100.3l-.5 .1M147.9 100.3l.2 .1M147.9 100.3l-.1 .1M147.9 100.5l-.2 .3M147.9 100.5l.1 .1M147.9 100.3v.2M148 100.5h.1"/>
<path d="M148 100.5v.2M148 100.5l.3 .1-.2 .1M148.1 100.4l.1 .2M148.1 100.4l-.1 .1M148.1 100.7l-.4 .1M148.3 107.9a15.7 15.7 0 0 1-10.8 3.2l-1.9-.2-2.8-.5M148.3 107.9a.95 .95 0 0 1 .7 .9M148.5 101.6l.1 .2M148.6 101.8l1.4 1.1M148.9 111.9a15.4 15.4 0 0 1-10.2 3.4l-3.8-.2-2.4-.5M149 108.8a14.8 14.8 0 0 1-9.3 3.3l-4.3-.1-3-.6M149 111.5a15.7 15.7 0 0 1-10.4 3.4l-3.2-.1-3-.6"/>
<path d="M149 111.5l-.1 .4M149 108.8v2.7M149 101.4l.2-.5-.2 .3-.7 .3M149.1 100.7l.2 .5M149.7 100.5l.8 1.1a.85 .85 0 0 1-.5 1.3M150 102.9l.1 .5M150.1 103.4a10.3 10.3 0 0 0-4.6-2.4 1.9 1.9 0 0 0-1.9 1.9 10.7 10.7 0 0 0 .7 6.2l-.9 .2M150.1 103.4a8.5 8.5 0 0 0-6.2 2.4l-.4 .6M152.4 100.1l1.4 .4M153.8 100.5v1.2M110.6 121.3v4.3M113.5 122.7h.1"/>
<path d="M113.5 122.7l-2.9 2.9"/>
</g>
<g font-size="8.5">
<text x="205.1" y="174.2">Layla Bottom:</text>
<text x="204.7" y="182.3">Trimetric View</text>
<text x="198.9" y="195.5">A</text>
</g>
<g font-size="8.1">
<text x="67.6" y="8.5">2</text>
<text x="207.3" y="8.5">1</text>
<text x="4" y="56.2">B</text>
<text x="270.7" y="56.2">B</text>
<text x="3.3" y="164.1">A</text>
<text x="270" y="164.1">A</text>
<text x="67.6" y="211.7">2</text>
<text x="207.3" y="211.7">1</text>
</g>
<text font-size="6.3" x="209.9" y="194.1">Layla Bottom</text>
<g font-size="5.1">
<text x="25" y="193.2">SOLIDWORKS Student Edition.</text>
<text x="26.4" y="198.8">For Academic Use Only.</text>
</g>
<g font-size="3.4">
<text x="197.8" y="166">TITLE:</text>
<text x="198.7" y="188.1">SIZE</text>
<text x="207.5" y="188.1">DWG. NO.</text>
<text x="256.5" y="188.2">REV</text>
<text x="198.8" y="201.7">SCALE: 1:4</text>
<text x="217.7" y="201.8">WEIGHT:</text>
<text x="244.5" y="201.7">SHEET 3 OF 3</text>
</g>
<text font-size="2.4" x="119.8" y="156.2">UNLESS OTHERWISE SPECIFIED:</text>
<g font-size="2.2">
<text x="119.5" y="161.8">DIMENSIONS ARE IN INCHES</text>
<text x="154.8" y="161.4">DRAWN</text>
<text x="175.4" y="156.6">NAME</text>
<text x="187.9" y="156.7">DATE</text>
<text x="119.5" y="164.4">TOLERANCES:</text>
<text x="119.5" y="167.1">FRACTIONAL</text>
<text x="154.9" y="166.3">CHECKED</text>
<text x="119.5" y="169.7">ANGULAR: MACH</text>
<text x="119.5" y="172.4">TWO PLACE DECIMAL</text>
<text x="142.5" y="169.7">BEND</text>
<text x="154.8" y="171">ENG APPR.</text>
<text x="119.5" y="175">THREE PLACE DECIMAL</text>
<text x="154.9" y="175.7">MFG APPR.</text>
<text x="154.9" y="180.4">Q.A.</text>
<text x="154.9" y="184.6">COMMENTS:</text>
</g>
<g font-size="2.1">
<text x="75.5" y="195.7">NEXT ASSY</text>
<text x="100.9" y="195.7">USED ON</text>
<text x="86.9" y="201.5">APPLICATION</text>
<text x="123.1" y="201.6">DO NOT SCALE DRAWING</text>
</g>
<g font-size="2">
<text x="31.5" y="182.9">PROPRIETARY AND CONFIDENTIAL</text>
<text x="119.2" y="180.6">INTERPRET GEOMETRIC</text>
<text x="119.2" y="183.1">TOLERANCING PER:</text>
<text x="27.8" y="186.5">THE INFORMATION CONTAINED IN THIS</text>
<text x="27.8" y="189">DRAWING IS PUBLIC DOMAIN.</text>
<text x="119.1" y="186.7">MATERIAL</text>
<text x="119.1" y="193.5">FINISH</text>
</g>
</svg>
